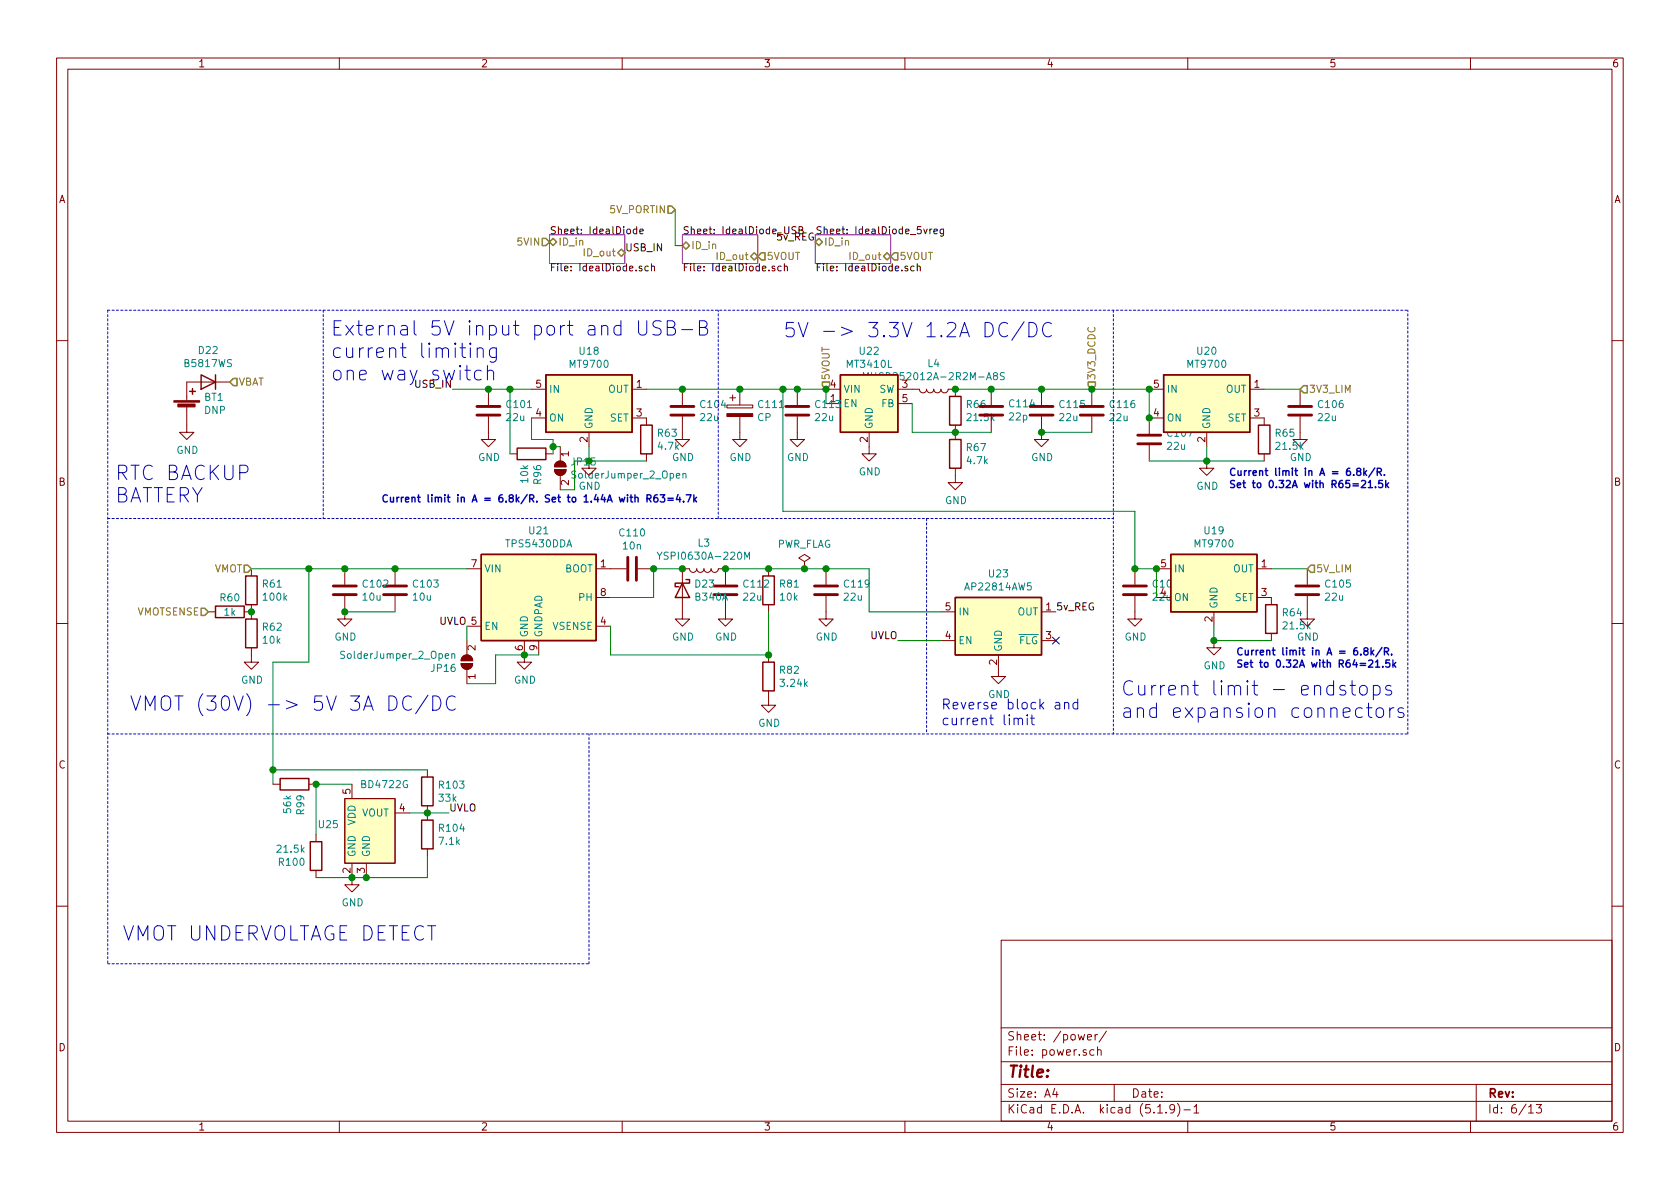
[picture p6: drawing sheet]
<svg xmlns="http://www.w3.org/2000/svg" width="297mm" height="210mm" viewBox="0 0 297 210" stroke-linecap="round" stroke-linejoin="round" font-family="sans-serif">
<g fill="none" stroke="#840000" stroke-width=".18">
<path d="M10 10.3h277v189.9h-277zM12 12.2h273v186.1h-273zM60 10.3v1.9M110 10.3v1.9M160 10.3v1.9M210 10.3v1.9M260 10.3v1.9M10 60.2h2M33 71.9v4.5h1.3l-1.3 1.3-1.3-1.3h1.3M40.6 67.6h-7.6v3.3M86.4 73.7v4h1.2l-1.2 1.3-1.3-1.3h1.3M86.4 68.8v2.8"/>
<path d="M94 68.8h2.5M94 73.9h2.5M99.1 79v2.5M104.1 76.4v2.6M111.8 68.8h2.5M111.8 73.9h2.5v1.3M120.6 73.7v4h1.3l-1.3 1.3-1.2-1.3h1.2M120.6 68.8v2.8M128.5 71.6h4.6v.5h-4.6zM129 70.4h1M129.5 69.8v1.1M130.8 73.7v4h1.3l-1.3 1.3-1.3-1.3h1.3"/>
<path d="M130.8 68.8v2.8M141 73.7v4h1.2l-1.2 1.3-1.3-1.3h1.3M141 68.8v2.8M146 68.8h2.6M153.7 76.4v3.9h1.2l-1.2 1.2-1.3-1.2h1.3M158.7 68.8h3.9a.63 .63 0 0 0 .6 .7 .63 .63 0 0 0 .6-.7 .63 .63 0 0 0 .7 .7 .63 .63 0 0 0 .6-.7 .63 .63 0 0 0 .6 .7 .63 .63 0 0 0 .7-.7 .63 .63 0 0 0 .6 .7 .63 .63 0 0 0 .6-.7h1.3v1.3M158.7 71.4h2.6M168.9 75.2v2.5M175.3 68.8v2.8M175.3 73.7v2.7M184.1 73.7v4h1.3l-1.3 1.3-1.2-1.3h1.2M184.1 68.8v2.8"/>
<path d="M193 68.8v2.8M193 73.7v2.7M203.2 68.8h2.5M203.2 78.7v2.8M205.7 73.9h-2.5v2.8M213.4 76.4v2.6M221 68.8h2.5M221 73.9h2.5v1.3M229.9 73.7v4h1.2l-1.2 1.3-1.3-1.3h1.3M229.9 68.8v2.8M285 60.2h2M90.2 80.3h1.2"/>
<path d="M96.5 80.3h1.3M98 83.1h2.1a1.02 1.02 0 0 1-1 1 1.02 1.02 0 0 1-1.1-1zM98.3 81.9a1.02 1.02 0 0 1 1.1-.3 1.02 1.02 0 0 1 .7 .9h-2.1zM99.1 84.1v2.5M104.1 81.5v1.3h1.3l-1.3 1.3-1.2-1.3h1.2M114.3 80.3v1.2M142.2 99.3l1.1-.6-1.1-.7-1 .7 1 .6v1.3M168.9 82.8v2.5h1.3l-1.3 1.3-1.3-1.3h1.3M213.4 81.5v1.3h1.2l-1.2 1.3-1.3-1.3h1.3M223.5 80.3v1.2M10 110.3h2M36.8 108.2h1.3"/>
<path d="M43.2 108.2h1.2M44.4 114.5v2.6h1.3l-1.3 1.3-1.2-1.3h1.2M44.4 100.6v1.2M44.4 106.9v2.6M61 105.4v4.1h1.2l-1.2 1.2-1.3-1.2h1.3M61 100.6v2.8M69.8 100.6v2.8M69.8 105.4v2.8M81.5 117.3h2.1a1.02 1.02 0 0 1-1.1 1.1 1.02 1.02 0 0 1-1-1.1zM81.8 116.2a1.02 1.02 0 0 1 1.1-.3 1.02 1.02 0 0 1 .7 .9h-2.1zM82.5 113.3v2.5M82.5 118.4v2.5"/>
<path d="M82.5 100.6h2.6M82.5 110.7h2.6M92.7 113.3v3.8h1.3l-1.3 1.3-1.3-1.3h1.3M95.2 113.3v2.5M105.4 100.6h5.3M105.4 110.7h2.5M105.4 105.7h2.5M112.8 100.6h2.8M128.3 105.4v4.1h1.2l-1.2 1.2-1.3-1.2h1.3M128.3 103.4v-2.8h-1.3a.63 .63 0 0 1-.6 .6 .63 .63 0 0 1-.7-.6 .63 .63 0 0 1-.6 .6 .63 .63 0 0 1-.6-.6 .63 .63 0 0 1-.7 .6 .63 .63 0 0 1-.6-.6 .63 .63 0 0 1-.6 .6 .63 .63 0 0 1-.7-.6h-1.3v8.9h1.3l-1.3 1.2-1.2-1.2h1.2M135.9 100.6v1.2M135.9 106.9v1.3"/>
<path d="M135.9 115.8v1.3M142.2 100.6h.1M146 105.4v4.1h1.3l-1.3 1.2-1.2-1.2h1.2M146 100.6v2.8M166.4 108.2h2.5M166.4 113.3h2.5M176.5 115.8v3.8h1.3l-1.3 1.3-1.2-1.3h1.2M184.1 108.2h2.6M184.1 113.3h2.6M200.7 105.4v4.1h1.2l-1.2 1.2-1.3-1.2h1.3M200.7 100.6v2.8M204.5 100.6h2.5"/>
<path d="M214.6 113.3v1.2h1.3l-1.3 1.3-1.2-1.3h1.2M214.6 108.2v2.5M222.2 100.6h2.6M222.2 105.7h2.6v1.2M224.8 112v1.3M231.1 105.4v4.1h1.3l-1.3 1.2-1.2-1.2h1.2M231.1 100.6v2.8M285 110.3h2M48.3 138.7h1.2M54.6 138.7h1.3M62.2 138.7v2.5M75.6 136.1v1.3"/>
<path d="M135.9 122.2v2.5h1.3l-1.3 1.3-1.3-1.3h1.3M55.9 147.6v1.2M55.9 153.9v1.3M61 141.2h8.8v11.4h-8.8zM62.2 152.6v3.9h1.3l-1.3 1.2-1.2-1.2h1.2M64.8 152.6v2.6M69.8 143.8h2.6M75.6 142.5v2.5M75.6 150.1v1.3M10 160.2h2M177 166.3h108v32h-108zM285 160.2h2"/>
<path d="M60 198.3v1.9M110 198.3v1.9M160 198.3v1.9M177 194.8h108M177 191.8h108M177 187.8h108M177 181.8h108M186.5 192.5l-.4 1h1M186.8 193v1M192.3 183.4l.7-.1-.1-.3-.4-.1-.2 .2v.7h.6M193.4 185.7l-.4-.1-.3 .3 .1 .6 .2 .1 .4-.1M193.6 182.9v1"/>
<path d="M194.1 185.7l.2-.1 .3 .1 .1 .9M194.1 182.9l-.5 .3M194.1 185.1v1.5M195.6 182.3l-1.3 2M197 191.8v3M204.7 196.8h.8M206.2 196.7v.1M207.7 196l-.1 .1a.48 .48 0 0 1-.6 .1l-.2-.2 .2-.6a.48 .48 0 0 1 .6 .1 1.27 1.27 0 0 1-.2 1.2l-.4 .1M208.2 195.1a1.71 1.71 0 0 1 0 2.3M209.3 196.3h1.2M210 198.3v1.9M211.1 195.8l.4-.5v1.5"/>
<path d="M211.1 196.8h.9M260 198.3v1.9M261 191.8v6.5M270.3 195.8l.4-.5v1.5M270.3 196.8h.8M271.6 195.3h.9l-.4 .6 .4 .1v.7l-.2 .1-.7-.1"/>
</g>
<path d="M97.2 41.5h13.3v5.1h-13.3zM120.6 41.5h13.4v5.1h-13.4zM144.1 41.5h13.4v5.1h-13.4z" fill="none" stroke="#840084" stroke-width=".18"/>
<g fill="none" stroke="#000" stroke-width=".18">
<path d="M112.6 40.6l-.4-.1-.2 .2 .1 .6h.5M112.6 40.1v1.2M113.1 40.9l.6-.1v-.2l-.4-.1-.2 .2 .1 .6h.5M113.5 47.1h-.3l-.2 .1 .1 .2 .4 .1v.3h-.5M114.6 47.1h-.3l-.3 .2 .1 .5h.5M115.2 47.2l.2-.1h.3v.8M115.2 46.6v1.3M137 47.1h-.3l-.2 .1 .1 .2 .4 .1v.3h-.5M138.1 47.1h-.3l-.3 .2 .1 .5h.5M138.7 47.2l.2-.1h.3v.8M138.7 46.6v1.3M140.7 40.2l-.4-.1-.2 .1v.4l.5 .2 .1 .3-.2 .2h-.5"/>
<path d="M141.3 40.7l.5-.1 .1-.2v-.2l-.6-.1v1.2h.5l.2-.2v-.2l-.3-.2M160.5 47.1h-.3l-.2 .1v.2l.5 .1v.3h-.5M161.6 47.1h-.3l-.3 .2 .1 .5h.5M162.2 47.2l.2-.1h.3v.8M162.2 46.6v1.3M164.4 40.5v.8M164.8 40.5l-.4 .2M165.1 40.9l.6-.1v-.2l-.4-.1-.2 .2 .1 .6h.5M166.8 40.5v1.2l-.2 .1-.3-.1M166.8 40.6l-.3-.1-.3 .2 .1 .6h.5"/>
</g>
<g fill="none" stroke="#848400" stroke-width=".25">
<path d="M118.1 36.4h.6l.7 .7-.7 .6h-.6zM95.9 42.2h.6l.7 .6-.7 .6h-.6zM97.2 42.8l.6-.6 .6 .6-.6 .6zM109.2 44.7l.7-.6 .6 .6-.6 .6zM120.6 43.4l.7-.6 .6 .6-.6 .7zM132.7 45.3l.6-.6 .7 .6-.7 .7zM134.6 44.7h.7v1.3h-.7l-.6-.7zM144.1 42.8l.7-.6 .6 .6-.6 .6zM156.2 45.3l.6-.6 .7 .6-.7 .7zM157.5 45.3l.6-.6h.6v1.3h-.6zM41.3 66.9h.6v1.3h-.6l-.7-.6zM145.4 67.6h1.3v.6l-.7 .6-.6-.6z"/>
<path d="M192.4 67.6h1.3v.6l-.7 .6-.6-.6zM230.5 68.2h.6v1.3h-.6l-.6-.7zM43.2 99.9h.6l.6 .7-.6 .6h-.6zM231.8 99.9h.6v1.3h-.6l-.7-.6zM35.6 107.6h.6l.6 .6-.6 .6h-.6z"/>
</g>
<g fill="none" stroke="#840000" stroke-width=".51">
<path d="M84.3 73.4h4.1M84.3 71.9h4.1M118.6 73.4h4.1M118.6 71.9h4.1M138.9 73.4h4.1M138.9 71.9h4.1M173.2 73.4h4.1M173.2 71.9h4.1M182.1 73.4h4.1M182.1 71.9h4.1M191 73.4h4.1M191 71.9h4.1"/>
<path d="M201.2 78.5h4M201.2 77h4M227.8 73.4h4.1M227.8 71.9h4.1M111 98.5v4.1M112.5 98.5v4.1M58.9 105.2h4.1M58.9 103.6h4.1M67.8 105.2h4.1M67.8 103.6h4.1M126.2 105.2h4.1M126.2 103.6h4.1"/>
<path d="M144 105.2h4.1M144 103.6h4.1M198.6 105.2h4.1M198.6 103.6h4.1M229.1 105.2h4.1M229.1 103.6h4.1"/>
</g>
<g fill="#840000" stroke="#840000" stroke-width=".18">
<path d="M30.7 70.9h4.6v.2h-4.6z"/>
<path d="M31.4 71.4h3.1v.6h-3.1z"/>
<path d="M98.3 81.9a1.02 1.02 0 0 1 1.1-.3 1.02 1.02 0 0 1 .7 .9h-2.1z"/>
<path d="M98 83.1h2.1a1.02 1.02 0 0 1-1 1 1.02 1.02 0 0 1-1.1-1z"/>
<path d="M81.5 117.3h2.1a1.02 1.02 0 0 1-1.1 1.1 1.02 1.02 0 0 1-1-1.1z"/>
<path d="M81.8 116.2a1.02 1.02 0 0 1 1.1-.3 1.02 1.02 0 0 1 .7 .9h-2.1z"/>
<path d="M128.5 73.1h4.6v.6h-4.6z"/>
</g>
<g fill="none" stroke="#840000" stroke-width=".25">
<path d="M33.5 69.2h1M34 68.7v1M35.6 66.3l2.5 1.3-2.5 1.2zM38.1 66.3v2.5M91.4 79.2h5.1v2.1h-5.1zM96.5 66.3h15.3v10.1h-15.3zM113.3 75.2h2v5.1h-2zM148.6 66.3h10.1v10.1h-10.1zM167.9 70.1h2v5.1h-2zM167.9 77.7h2v5.1h-2zM205.7 66.3h15.3v10.1h-15.3zM222.5 75.2h2v5.1h-2z"/>
<path d="M85.1 98h20.3v15.3h-20.3zM207 98h15.2v10.2h-15.2zM38.1 107.2h5.1v2h-5.1zM43.4 109.5h2.1v5h-2.1zM43.4 101.8h2.1v5.1h-2.1zM120.6 103.1l1.3 2.6h-2.5zM121.3 102.5h.6v.6h-2.5v.7h.6M134.9 101.8h2v5.1h-2zM134.9 117.1h2v5.1h-2zM168.9 105.7h15.2v10.1h-15.2zM223.8 106.9h2v5.1h-2zM49.5 137.7h5.1v2h-5.1z"/>
<path d="M74.5 137.4h2.1v5.1h-2.1zM54.9 148.8h2v5.1h-2zM74.5 145h2.1v5.1h-2.1z"/>
</g>
<path d="M152.7 67.2v-1.3l.4 .9 .4-.9v1.3M175.9 66.4l-.2-.1v-.3l.4-.1 .3 .2-.1 .2-.5 .2-.2 .2 .1 .3 .2 .2 .4-.1 .1-.2v-.2l-.3-.3M177.6 66l-.5-.1-.2 .1 .1 .4 .5 .3 .1 .2-.3 .3-.4-.1M116.2 97.6l.4 .7 .4-.7M116.6 98.3v.6M120.8 83.8l.1-.1 .3 .1 .1 .8M120.8 83.7v.9M131.7 98.9v-1.3l.4 .9 .4-.9v1.3M79.9 115.7l.2-.1h.3v.8M79.9 115.6v.8" fill="none" stroke="#008484" stroke-width=".18"/>
<g fill="#ffffc2" stroke="#ffffc2" stroke-width=".18">
<path d="M148.6 66.3h10.1v10.1h-10.1z"/>
<path d="M85.1 98h20.3v15.3h-20.3z"/>
<path d="M96.5 66.3h15.3v10.1h-15.3z"/>
<path d="M168.9 105.7h15.2v10.1h-15.2z"/>
<path d="M207 98h15.2v10.2h-15.2z"/>
<path d="M205.7 66.3h15.3v10.1h-15.3z"/>
<path d="M61 141.2h8.8v11.4h-8.8z"/>
</g>
<path d="M19 54.9h229.9M19 54.9v115.5M57.1 54.9v36.8M196.8 54.9v74.9M19 91.7h177.8M127 91.7v-36.8M163.8 91.7v38.1M19 129.8h229.9M248.9 129.8v-74.9M19 170.4h85.1M104.1 170.4v-40.6" fill="none" stroke="#0000c2" stroke-width=".18" stroke-dasharray=".4 .4"/>
<g fill="none" stroke="#008400" stroke-width=".18">
<path d="M119.4 37.1v6.3h1.2M80 68.8h14M90.2 68.8v11.5M94 73.9v3.8h3.8v2.6M97.8 79h1.3M104.1 79v2.5h10.2M114.3 68.8h31.7v2.6M138.4 68.8v21.6h62.3v10.2h3.8v5.1M161.3 71.4v5h14M168.9 68.8h34.3v5.1M184.1 76.4h8.9M213.4 79v2.5"/>
<path d="M223.5 68.8h6.4M101.6 81.5v5.1h-2.5M203.2 81.5h20.3M44.4 100.6h38.1M54.6 100.6v16.5h-6.3v21.6M61 108.2h8.8M82.5 110.7v2.6M95.2 115.8h-7.6v5.1h-5.1M120.6 100.6h-5v5.1h-7.7M128.3 100.6h25.4v7.6h12.7M135.9 108.2v7.6h-28v-5.1M158.7 113.3h7.7"/>
<path d="M214.6 110.7v2.6h10.2M224.8 100.6h6.3M48.3 136.1h27.3M62.2 138.7h-6.3v8.9M72.4 143.8h7M75.6 151.4v3.8h-19.7"/>
</g>
<g fill="none" stroke="#0000c2" stroke-width=".25">
<path d="M114.4 88.2l.7-.1v-.5l-.2-.1h-.5v1.3M114.7 88.2l.4 .6M116.2 87.5h-.2a.79 .79 0 0 0-.2 1.3l.4-.1 .1-.5-.2-.2h-.3l-.2 .2M116.7 87.5h.8l-.4 .5 .4 .1-.1 .6-.5 .1-.2-.2M118.1 88.1h.9M118.1 88.5h.9M119.9 87.4l-.3 .9h.8M120.2 87.9v.9M120.9 88.6v.2M121.3 87.5h.9l-.6 1.3M122.7 87.5v1.3M122.8 88.3l.4 .5"/>
<path d="M123.2 87.9l-.5 .5M240.1 83.4l-.2-.2v-.3l.5-.1 .2 .3-.1 .1-.5 .2-.1 .2v.3l.2 .2 .4-.1 .1-.2v-.2l-.2-.2M240.7 85.1l.5-.1 .2 .1 .1 .2-.1 .2-.7 .7h.8M241.1 82.8v1.3M241.3 83.6l.3 .5M241.6 83.2l-.5 .5M241.9 85.3l.4-.3v1.2M241.9 86.2h.8M243.1 82.7l-1.1 1.7M243.2 86.1v.1M243.5 83.5l.6-.1 .1-.2v-.3l-.2-.1h-.5v1.3M243.8 83.5l.4 .6"/>
<path d="M244.4 85h-.6l-.1 .6 .2-.2 .5 .2v.5l-.2 .1-.5-.1M244.8 83.9v.2M245 85v1.2M245.1 85.7l.4 .5M245.5 85.4l-.5 .5M241.4 115.1l-.2-.1v-.3l.4-.2 .3 .3-.1 .2-.5 .2-.2 .1 .1 .4 .2 .1h.4l.1-.2v-.3l-.3-.2M242 116.8l.5-.1 .2 .1v.3v.2l-.8 .7h.8M242.4 114.5v1.3M242.5 115.3l.4 .5M242.9 115l-.5 .5M243.2 117.1l.4-.4v1.3M243.2 118h.7"/>
<path d="M244.3 114.5l-1 1.6M244.5 117.9v.1M244.8 115.2h.6l.1-.2-.1-.3-.1-.2h-.5v1.3M245.1 115.2l.4 .6M245.7 116.7h-.6l-.1 .6 .2-.1 .5 .1v.6l-.2 .1-.5-.1M246 115.7v.1M246.3 116.7v1.3M246.4 117.5l.4 .5M246.8 117.1l-.5 .5"/>
</g>
<g fill="none" stroke="#0000c2" stroke-width=".18">
<path d="M112.9 56.7v2.1l.5 .5 .7-.2 .3-.3v-2.1M116.9 56.8l-1-.1a.61 .61 0 0 0-.5 .6 .61 .61 0 0 0 .5 .6 .92 .92 0 0 1 1 .6 .63 .63 0 0 1-.5 .8l-1-.2M118 57.9h.8a.61 .61 0 0 0 .5-.6 .61 .61 0 0 0-.5-.6h-.8v2.6h.9a.69 .69 0 0 0 .6-.8 .69 .69 0 0 0-.7-.6M120.5 58.3h2M123.7 57.9h.8a.6 .6 0 0 0 .5-.6 .6 .6 0 0 0-.5-.6h-.8v2.6h.9a.69 .69 0 0 0 .5-.8 .69 .69 0 0 0-.6-.6M178.2 57.2a1.02 1.02 0 0 0-1.3 .1 1.02 1.02 0 0 0-.3 1.2 .94 .94 0 0 0 .5 .9 .94 .94 0 0 0 1.1-.1M181.1 56.9l-2.2 3.3M181.9 57a1.33 1.33 0 0 1 1.4 .7 1.33 1.33 0 0 1-.2 1.5l-.6 .4h-.6zM185.9 57.2a.96 .96 0 0 0-1.1-.1 .96 .96 0 0 0-.5 1 1.08 1.08 0 0 0 .3 1.1 1.08 1.08 0 0 0 1.2 .2l.1-.1M83.2 61.5v1.7M84.4 61.8a.61 .61 0 0 1 1 .1v1.3M84.4 61.5v1.7"/>
<path d="M85.1 65.6l-.7-.1-.3 .1-.2 .4v.7l.2 .4 .3 .1 .7-.1M86.2 65.7a.66 .66 0 0 1 .9-.1l.2 .2v1.4M86.2 64.6v2.6M87.8 61.5v2.1a.71 .71 0 0 1-1.1 .3M87.8 61.6l-.8-.1-.5 .5v.7l.3 .4 .2 .1 .8-.1M72.7 123.3a1.02 1.02 0 0 0-1.2 0 1.02 1.02 0 0 0-.3 1.2 .94 .94 0 0 0 .5 1 .94 .94 0 0 0 1-.2M75.7 122.9l-2.2 3.3M76.5 123.1a1.33 1.33 0 0 1 1.4 .6 1.33 1.33 0 0 1-.2 1.5l-.6 .4h-.6zM80.5 123.3a.96 .96 0 0 0-1.1-.1 .96 .96 0 0 0-.5 .9 1.08 1.08 0 0 0 .3 1.2 1.08 1.08 0 0 0 1.2 .2l.1-.2M179.3 127.2l.2-.2 .5 .1v1.1M180 127.2l.3-.2 .4 .1 .1 1.1M181.6 126.4l-.1 .1 .1 .1v-.2v.2"/>
<path d="M181.6 127v1.2M182.2 127h.7M182.4 126.4v1.5l.1 .2 .4 .1M186.6 124.3l.2-.1 .5 .1 .1 1.1M187.4 124.6l-.6 .1-.3 .3 .1 .3 .2 .1 .6-.1M188.2 124.4a.44 .44 0 0 1 .8 .1v.9M188.2 124.2v1.2M190.6 124.3l-.6-.1-.3 .3v.5l.2 .3h.7M190.6 123.6v1.8M237.8 121.3a.6 .6 0 0 0-.9 .3l.1 .3 .6 .1 .4 .4-.2 .4-.2 .1-.7-.1M238.7 121.2h1M239.1 120.4v2.1l.1 .3 .5 .1"/>
<path d="M240.6 121.3a.69 .69 0 0 1 1.1 .4v.7a.7 .7 0 0 1-.6 .5 .7 .7 0 0 1-.7-.5v-.7zM240.9 125.3l-.7-.1-.3 .1-.2 .3v.8l.2 .3 .3 .2 .7-.2M241.6 125.2h1M242 124.3v2.2l.1 .2 .5 .2M242.8 121.3l.7-.1 .4 .3 .1 .2v.7l-.2 .4-.3 .1-.7-.1M242.8 121.2v2.5M243.4 125.4a.69 .69 0 0 1 .7-.2 .69 .69 0 0 1 .5 .4v.8a.68 .68 0 0 1-.6 .5 .68 .68 0 0 1-.7-.5zM245.7 125.2v1.7M245.9 121.3a.6 .6 0 0 0-.9 .3l.1 .3 .6 .1 .4 .4-.2 .4-.2 .1-.7-.1M246.5 125.2a.64 .64 0 0 0-.8 .4M248.1 125.3l-.6-.1-.3 .3 .1 .4 .8 .2 .2 .3-.2 .3-.2 .2-.7-.2"/>
</g>
<g fill="#008400" stroke="#008400" stroke-width=".25">
<circle cx="130.8" cy="68.8" r=".51"/>
<circle cx="120.7" cy="68.8" r=".51"/>
<circle cx="48.3" cy="136.1" r=".51"/>
<circle cx="75.6" cy="143.8" r=".51"/>
<circle cx="64.8" cy="155.2" r=".51"/>
<circle cx="69.9" cy="100.6" r=".51"/>
<circle cx="175.3" cy="68.8" r=".51"/>
<circle cx="168.9" cy="68.8" r=".51"/>
<circle cx="168.9" cy="76.4" r=".51"/>
<circle cx="120.7" cy="100.6" r=".51"/>
<circle cx="135.9" cy="115.8" r=".51"/>
<circle cx="128.3" cy="100.6" r=".51"/>
<circle cx="92.7" cy="115.8" r=".51"/>
<circle cx="115.6" cy="100.6" r=".51"/>
<circle cx="184.2" cy="68.8" r=".51"/>
<circle cx="203.2" cy="73.9" r=".51"/>
<circle cx="61" cy="108.2" r=".51"/>
<circle cx="61" cy="100.6" r=".51"/>
<circle cx="213.4" cy="81.5" r=".51"/>
<circle cx="204.5" cy="100.6" r=".51"/>
<circle cx="214.6" cy="113.3" r=".51"/>
<circle cx="44.5" cy="108.2" r=".51"/>
<circle cx="141" cy="68.8" r=".51"/>
<circle cx="55.9" cy="138.7" r=".51"/>
<circle cx="62.2" cy="155.2" r=".51"/>
<circle cx="142.2" cy="100.6" r=".51"/>
<circle cx="97.8" cy="79" r=".51"/>
<circle cx="90.2" cy="68.8" r=".51"/>
<circle cx="146.1" cy="100.6" r=".51"/>
<circle cx="135.9" cy="100.6" r=".51"/>
<circle cx="54.6" cy="100.6" r=".51"/>
<circle cx="138.4" cy="68.8" r=".51"/>
<circle cx="146.1" cy="68.8" r=".51"/>
<circle cx="200.7" cy="100.6" r=".51"/>
<circle cx="193" cy="68.8" r=".51"/>
<circle cx="203.2" cy="68.8" r=".51"/>
<circle cx="86.4" cy="68.8" r=".51"/>
<circle cx="184.2" cy="76.4" r=".51"/>
</g>
<path d="M186.1 112.7l1.2 1.2M187.3 112.7l-1.2 1.2" fill="none" stroke="#000084" stroke-width=".18"/>
<g font-size="3.5" fill="#0000c2">
<text x="58.4" y="59.4">External 5V input port and USB-B</text>
<text x="138.4" y="59.7">5V -&gt; 3.3V 1.2A DC/DC</text>
<text x="58.4" y="63.3">current limiting</text>
<text x="58.4" y="67.3">one way switch</text>
<text x="20.3" y="84.9">RTC BACKUP</text>
<text x="20.3" y="88.9">BATTERY</text>
<text x="22.9" y="125.7">VMOT (30V) -&gt; 5V 3A DC/DC</text>
<text x="198.1" y="123">Current limit - endstops</text>
<text x="198.1" y="127">and expansion connectors</text>
<text x="21.6" y="166.4">VMOT UNDERVOLTAGE DETECT</text>
</g>
<text font-size="2.8" fill="#840000" x="178" y="190.5">Title:</text>
<g font-size="2.4" fill="#0000c2">
<text x="166.4" y="125.5">Reverse block and</text>
<text x="166.4" y="128.3">current limit</text>
</g>
<g font-size="2.1" fill="#840000">
<text x="178" y="184">Sheet: /power/</text>
<text x="178" y="186.7">File: power.sch</text>
<text x="178" y="196.9">KiCad E.D.A. kicad (5.1.9)-1</text>
<text x="178" y="194.1">Size: A4</text>
<text x="200" y="194.1">Date:</text>
<text x="263" y="194.1">Rev:</text>
<text x="263" y="196.9">Id: 6/13</text>
</g>
<g font-size="1.8" fill="#840000">
<text x="35" y="11.9">1</text>
<text x="85" y="11.9">2</text>
<text x="135" y="11.9">3</text>
<text x="185" y="11.9">4</text>
<text x="235" y="11.9">5</text>
<text x="285" y="11.9">6</text>
<text x="10.4" y="35.9">A</text>
<text x="285.4" y="35.9">A</text>
<text x="94.8" y="68.6">5</text>
<text x="112.5" y="68.6">1</text>
<text x="146.8" y="71.1">1</text>
<text x="146.8" y="68.6">4</text>
<text x="159.5" y="68.6">3</text>
<text x="159.5" y="71.1">5</text>
<text x="204" y="68.6">5</text>
<text x="221.8" y="68.6">1</text>
<text x="94.8" y="73.7">4</text>
<text x="112.5" y="73.7">3</text>
<text x="204" y="73.7">4</text>
<text x="221.8" y="73.7">3</text>
<text x="100.6" y="80.7" transform="rotate(-90 100.6 80.7)">1</text>
<text x="103.9" y="78.2" transform="rotate(-90 103.9 78.2)">2</text>
<text x="153.4" y="78.2" transform="rotate(-90 153.4 78.2)">2</text>
<text x="213.1" y="78.2" transform="rotate(-90 213.1 78.2)">2</text>
<text x="10.4" y="85.9">B</text>
<text x="100.6" y="85.8" transform="rotate(-90 100.6 85.8)">2</text>
<text x="285.4" y="85.9">B</text>
<text x="83.3" y="100.3">7</text>
<text x="106.2" y="100.3">1</text>
<text x="205.3" y="100.3">5</text>
<text x="223" y="100.3">1</text>
<text x="106.2" y="105.4">8</text>
<text x="167.2" y="107.9">5</text>
<text x="184.9" y="107.9">1</text>
<text x="203.9" y="106.2">22u</text>
<text x="205.3" y="105.4">4</text>
<text x="223" y="105.4">3</text>
<text x="106.2" y="110.5">4</text>
<text x="167.2" y="113">4</text>
<text x="184.9" y="113">3</text>
<text x="214.4" y="110" transform="rotate(-90 214.4 110)">2</text>
<text x="84.1" y="115" transform="rotate(-90 84.1 115)">2</text>
<text x="92.5" y="115" transform="rotate(-90 92.5 115)">6</text>
<text x="95" y="115" transform="rotate(-90 95 115)">9</text>
<text x="176.3" y="117.6" transform="rotate(-90 176.3 117.6)">2</text>
<text x="84.1" y="120.1" transform="rotate(-90 84.1 120.1)">1</text>
<text x="10.4" y="135.9">C</text>
<text x="285.4" y="135.9">C</text>
<text x="62" y="140.4" transform="rotate(-90 62 140.4)">5</text>
<text x="70.6" y="143.5">4</text>
<text x="62" y="154.4" transform="rotate(-90 62 154.4)">2</text>
<text x="64.5" y="154.4" transform="rotate(-90 64.5 154.4)">3</text>
<text x="10.4" y="185.9">D</text>
<text x="285.4" y="185.9">D</text>
<text x="35" y="199.9">1</text>
<text x="85" y="199.9">2</text>
<text x="135" y="199.9">3</text>
<text x="185" y="199.9">4</text>
<text x="235" y="199.9">5</text>
<text x="285" y="199.9">6</text>
</g>
<g font-size="1.8">
<text x="97.2" y="41.4">Sheet: IdealDiode</text>
<text x="120.6" y="41.4">Sheet: IdealDiode_USB</text>
<text x="144.1" y="41.4">Sheet: IdealDiode_5vreg</text>
<text x="97.2" y="48">File: IdealDiode.sch</text>
<text x="110.5" y="44.4">USB_IN</text>
<text x="120.6" y="48">File: IdealDiode.sch</text>
<text x="137.4" y="42.5">5v_REG</text>
<text x="144.1" y="48">File: IdealDiode.sch</text>
<text x="73.5" y="68.6">USB_IN</text>
<text x="186.7" y="107.9">5v_REG</text>
<text x="77.6" y="110.5">UVLO 5</text>
<text x="153.8" y="113">UVLO</text>
<text x="79.4" y="143.5">UVLO</text>
</g>
<g font-size="1.8" fill="#848400">
<text x="108" y="37.7">5V_PORTIN</text>
<text x="91.7" y="43.4">5VIN</text>
<text x="98.7" y="43.4">ID_in</text>
<text x="103.5" y="45.3">ID_out</text>
<text x="122.2" y="44.1">ID_in</text>
<text x="126.9" y="46">ID_out</text>
<text x="135.5" y="46">5VOUT</text>
<text x="145.7" y="43.4">ID_in</text>
<text x="150.4" y="46">ID_out</text>
<text x="159" y="46">5VOUT</text>
<text x="42.2" y="68.2">VBAT</text>
<text x="146.7" y="67.3" transform="rotate(-90 146.7 67.3)">5VOUT</text>
<text x="193.7" y="67.3" transform="rotate(-90 193.7 67.3)">3V3_DCDC</text>
<text x="231.4" y="69.5">3V3_LIM</text>
<text x="37.8" y="101.2">VMOT</text>
<text x="232.7" y="101.2">5V_LIM</text>
<text x="24.2" y="108.8">VMOTSENSE</text>
</g>
<g font-size="1.8" fill="#008484">
<text x="32.8" y="64.9">B5817WS</text>
<text x="35.2" y="62.6">D22</text>
<text x="100.9" y="65">MT9700</text>
<text x="102.5" y="62.7">U18</text>
<text x="149.9" y="65">MT3410L</text>
<text x="152" y="62.7">U22</text>
<text x="164.1" y="64.9">L4</text>
<text x="210.1" y="65">MT9700</text>
<text x="211.7" y="62.7">U20</text>
<text x="36.1" y="70.9">BT1</text>
<text x="97" y="69.5">IN</text>
<text x="107.5" y="69.5">OUT</text>
<text x="149.1" y="69.5">VIN</text>
<text x="154.2" y="67.2">MHCD252012A-2R2M-A8S</text>
<text x="155.4" y="69.5">SW</text>
<text x="206.2" y="69.5">IN</text>
<text x="216.7" y="69.5">OUT</text>
<text x="36.2" y="73.2">DNP</text>
<text x="89.6" y="74.5">22u</text>
<text x="89.7" y="72.2">C101</text>
<text x="97" y="74.5">ON</text>
<text x="104.8" y="75.9" transform="rotate(-90 104.8 75.9)">GND</text>
<text x="107.8" y="74.5">SET</text>
<text x="116.4" y="77.2">R63</text>
<text x="123.9" y="74.5">22u</text>
<text x="124" y="72.2">C104</text>
<text x="133.9" y="74.5">CP</text>
<text x="134.2" y="72.2">C111</text>
<text x="144.2" y="74.5">22u</text>
<text x="144.3" y="72.2">C113</text>
<text x="149.1" y="72">EN</text>
<text x="154.3" y="75.9" transform="rotate(-90 154.3 75.9)">GND</text>
<text x="155.9" y="72">FB</text>
<text x="171" y="72.2">R66</text>
<text x="171.2" y="74.5">21.5k</text>
<text x="178.5" y="74.3">22p</text>
<text x="178.6" y="72">C114</text>
<text x="187.4" y="74.5">22u</text>
<text x="187.5" y="72.2">C115</text>
<text x="196.3" y="74.5">22u</text>
<text x="196.4" y="72.2">C116</text>
<text x="206.2" y="74.5">ON</text>
<text x="206.5" y="77.2">C107</text>
<text x="214" y="75.9" transform="rotate(-90 214 75.9)">GND</text>
<text x="217" y="74.5">SET</text>
<text x="225.6" y="77.2">R65</text>
<text x="233.1" y="74.5">22u</text>
<text x="233.2" y="72.2">C106</text>
<text x="31.2" y="80.3">GND</text>
<text x="84.5" y="81.5">GND</text>
<text x="116.5" y="79.5">4.7k</text>
<text x="118.8" y="81.5">GND</text>
<text x="129" y="81.5">GND</text>
<text x="139.1" y="81.5">GND</text>
<text x="171" y="79.8">R67</text>
<text x="171.1" y="82.1">4.7k</text>
<text x="182.3" y="81.5">GND</text>
<text x="206.5" y="79.5">22u</text>
<text x="225.8" y="79.5">21.5k</text>
<text x="228" y="81.5">GND</text>
<text x="93.4" y="85.3" transform="rotate(-90 93.4 85.3)">10k</text>
<text x="95.7" y="85.6" transform="rotate(-90 95.7 85.6)">R96</text>
<text x="101.5" y="84.6">SolderJumper_2_Open</text>
<text x="102.3" y="86.6">GND</text>
<text x="151.8" y="84.1">GND</text>
<text x="167.1" y="89.1">GND</text>
<text x="211.5" y="86.6">GND</text>
<text x="93.6" y="94.5">U21</text>
<text x="109.7" y="94.9">C110</text>
<text x="213" y="94.5">U19</text>
<text x="85.6" y="101.2">VIN</text>
<text x="89.7" y="96.8">TPS5430DDA</text>
<text x="99.8" y="101.2">BOOT</text>
<text x="110.2" y="97.2">10n</text>
<text x="117.3" y="99">YSPI0630A-220M</text>
<text x="123.4" y="96.7">L3</text>
<text x="137.3" y="96.9">PWR_FLAG</text>
<text x="207.5" y="101.2">IN</text>
<text x="211.4" y="96.8">MT9700</text>
<text x="218" y="101.2">OUT</text>
<text x="39" y="106.3">R60</text>
<text x="46.5" y="103.9">R61</text>
<text x="46.7" y="106.2">100k</text>
<text x="64.2" y="106.2">10u</text>
<text x="64.3" y="103.9">C102</text>
<text x="73.1" y="106.2">10u</text>
<text x="73.2" y="103.9">C103</text>
<text x="102.4" y="106.3">PH</text>
<text x="123" y="103.9">D23</text>
<text x="123" y="106.2">B340A</text>
<text x="131.5" y="106.2">22u</text>
<text x="131.6" y="103.9">C112</text>
<text x="137.9" y="103.9">R81</text>
<text x="138" y="106.2">10k</text>
<text x="149.3" y="106.2">22u</text>
<text x="149.4" y="103.9">C119</text>
<text x="170.9" y="104.4">AP22814AW5</text>
<text x="174.9" y="102.1">U23</text>
<text x="204" y="103.9">C109</text>
<text x="207.5" y="106.3">ON</text>
<text x="215.3" y="107.7" transform="rotate(-90 215.3 107.7)">GND</text>
<text x="218.3" y="106.3">SET</text>
<text x="234.4" y="106.2">22u</text>
<text x="234.5" y="103.9">C105</text>
<text x="39.7" y="108.9">1k</text>
<text x="46.5" y="111.5">R62</text>
<text x="46.6" y="113.8">10k</text>
<text x="59.1" y="113.3">GND</text>
<text x="85.6" y="111.4">EN</text>
<text x="93.3" y="112.8" transform="rotate(-90 93.3 112.8)">GND</text>
<text x="95.9" y="112.8" transform="rotate(-90 95.9 112.8)">GNDPAD</text>
<text x="97.7" y="111.4">VSENSE</text>
<text x="118.8" y="113.3">GND</text>
<text x="126.4" y="113.3">GND</text>
<text x="144.2" y="113.3">GND</text>
<text x="169.4" y="113.9">EN</text>
<text x="169.4" y="108.8">IN</text>
<text x="179.9" y="108.8">OUT</text>
<text x="180.1" y="113.9">FLG</text>
<text x="198.8" y="113.3">GND</text>
<text x="226.8" y="109">R64</text>
<text x="227.1" y="111.3">21.5k</text>
<text x="229.3" y="113.3">GND</text>
<text x="60.7" y="116.5">SolderJumper_2_Open</text>
<text x="76.4" y="118.8">JP16</text>
<text x="137.9" y="119.1">R82</text>
<text x="177.2" y="115.3" transform="rotate(-90 177.2 115.3)">GND</text>
<text x="212.8" y="118.4">GND</text>
<text x="42.6" y="120.9">GND</text>
<text x="90.9" y="120.9">GND</text>
<text x="138.2" y="121.5">3.24k</text>
<text x="174.7" y="123.4">GND</text>
<text x="134.1" y="128.5">GND</text>
<text x="51.5" y="143.7" transform="rotate(-90 51.5 143.7)">56k</text>
<text x="53.8" y="144" transform="rotate(-90 53.8 144)">R99</text>
<text x="64.1" y="139.4">BD4722G</text>
<text x="77.7" y="141.8">33k</text>
<text x="77.7" y="139.5">R103</text>
<text x="56.4" y="146.5">U25</text>
<text x="62.9" y="146" transform="rotate(-90 62.9 146)">VDD</text>
<text x="63.9" y="144.4">VOUT</text>
<text x="77.7" y="149.4">7.1k</text>
<text x="77.7" y="147.1">R104</text>
<text x="49.2" y="150.8">21.5k</text>
<text x="49.5" y="153.1">R100</text>
<text x="62.9" y="151.6" transform="rotate(-90 62.9 151.6)">GND</text>
<text x="65.4" y="151.6" transform="rotate(-90 65.4 151.6)">GND</text>
<text x="60.4" y="160.3">GND</text>
</g>
<text font-size="1.8" fill="#008400" x="101.1" y="82.3">JP15</text>
<g font-size="1.8" fill="#0000c2">
<text x="67.3" y="88.8">Current limit in A = 6.8k/R. Set to 1.44A with R63=4.7k</text>
<text x="217.2" y="84.1">Current limit in A = 6.8k/R.</text>
<text x="217.2" y="86.3">Set to 0.32A with R65=21.5k</text>
<text x="218.4" y="115.9">Current limit in A = 6.8k/R.</text>
<text x="218.4" y="118.1">Set to 0.32A with R64=21.5k</text>
</g>
</svg>
